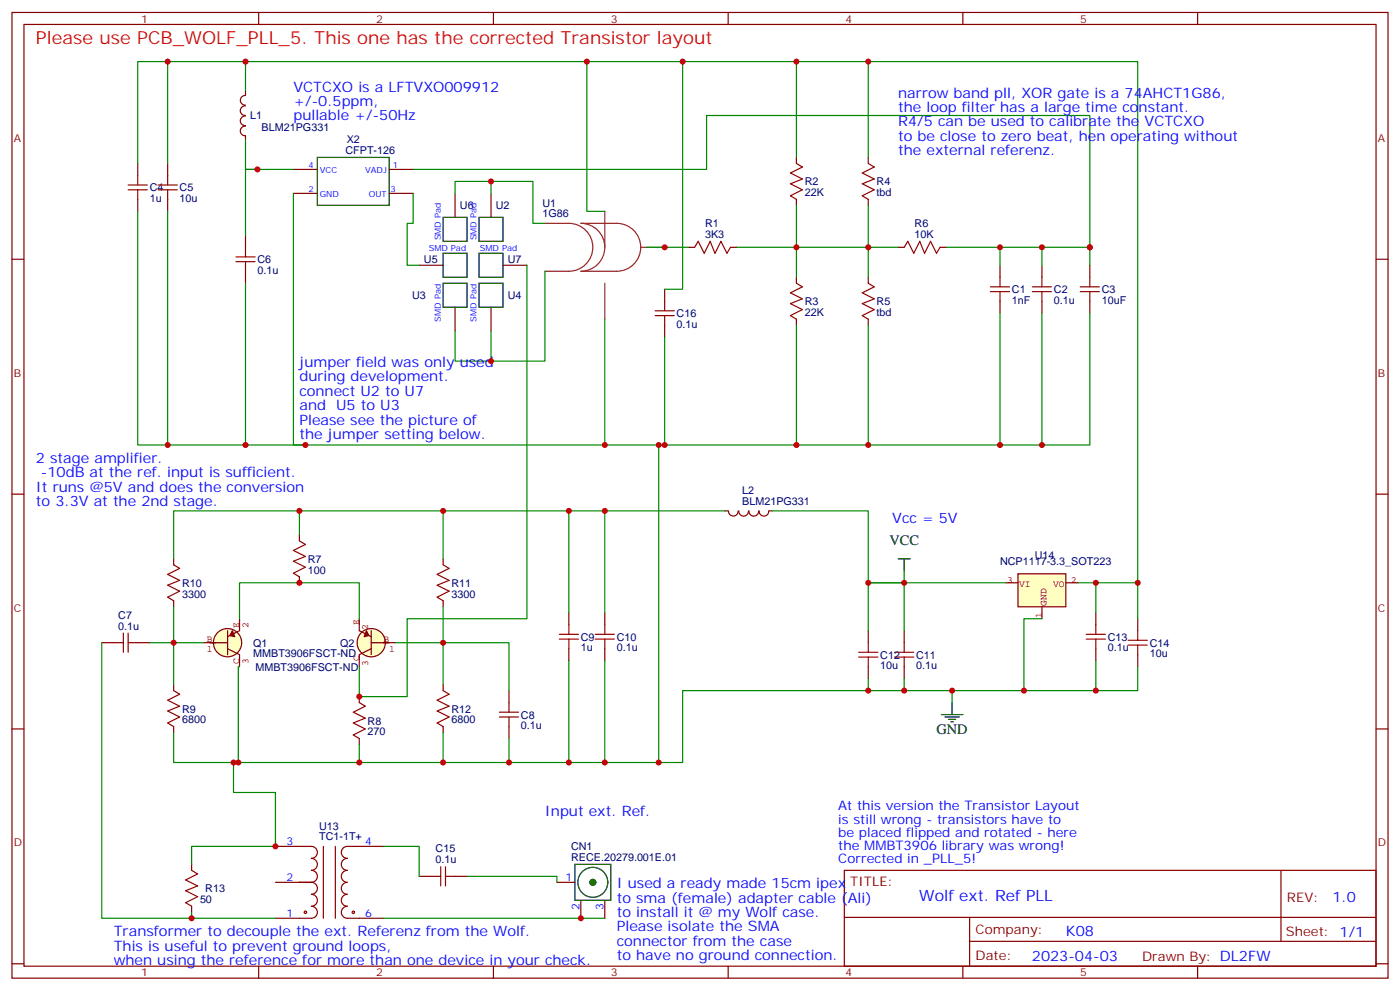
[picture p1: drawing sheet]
<svg xmlns="http://www.w3.org/2000/svg" width="412mm" height="292mm" viewBox="0 0 412 292" stroke-linecap="round" stroke-linejoin="round" font-family="sans-serif">
<g fill="none" stroke="#870000" stroke-width=".35">
<path d="M3.5 3.7h405.4v284.3h-405.4zM7.1 7.2h398.2v277.3h-398.2zM76.2 3.7v3.5M145.3 3.7v3.5M214.5 3.7v3.5M283.6 3.7v3.5M352.8 3.7v3.5M40.6 48.1v3.5M40.6 58.7v3.5M49.4 48.1v3.5M49.4 58.7v3.5M86.4 56.9h7.1"/>
<path d="M86.4 49.9h7.1M114.7 56.9h7M114.7 49.9h7M234.6 46.4v1.7M234.6 58.7v1.8M255.8 46.4v1.7M255.8 58.7v1.8M3.5 76.3h3.6M72.3 69.3v3.5M72.3 79.9v3.5M202.8 72.8h1.8M215.2 72.8h1.8"/>
<path d="M264.6 72.8h1.7M276.9 72.8h1.8M294.6 78.1v3.5M306.9 78.1v3.5M321 78.1v3.5M405.3 76.3h3.6M234.6 81.6v1.8M234.6 94v1.7M255.8 81.6v1.8M255.8 94v1.7M294.6 88.7v3.5M306.9 88.7v3.5"/>
<path d="M321 88.7v3.5M3.5 145.5h3.6M405.3 145.5h3.6M3.5 214.6h3.6M405.3 214.6h3.6M248.7 256.3h156.6v28.2h-156.6zM377.3 256.3v20.9M248.7 270.1h156.5M285.6 277.2h119.6M285.6 270.1v14.1M3.5 283.8h3.6M76.2 284.5v3.5"/>
<path d="M145.3 284.5v3.5M214.5 284.5v3.5M283.6 284.5v3.5M352.8 284.5v3.5M405.3 283.8h3.6"/>
</g>
<path d="M160.5 65.8h7.1a7.1 7.1 0 0 1 7 7 7.1 7.1 0 0 1-7 7.1h-7.1M171.1 65.8h10.6a7.1 7.1 0 0 1 7 7 7.1 7.1 0 0 1-7 7.1h-10.6a7.1 7.1 0 0 0 7.1-7.1 7.1 7.1 0 0 0-7.1-7zM178.2 62.2v10.6M188.7 72.8h7.1M178.2 83.4v10.6" fill="none" stroke="#8c2424" stroke-width=".35"/>
<path d="M93.5 46.4h21.2v14.1h-21.2zM277.3 210.4h6.3M278.3 211.1h4.3M279.4 211.8h2.1M280.1 212.5h.7M280.5 206.9v3.5" fill="none" stroke="#000" stroke-width=".35"/>
<g fill="none" stroke="#a10000" stroke-width=".35">
<path d="M37.7 55.9h5.7M37.7 54.5h5.7M40.6 51.6v2.9M40.6 55.9v2.8M46.6 55.9h5.6M46.6 54.5h5.6M49.4 51.6v2.9M49.4 55.9v2.8M234.6 48.1l1.8 1.1-3.6 1.7 3.6 1.8-3.6 1.4 3.6 1.8-3.6 1.7 1.8 1.1M255.8 48.1l1.7 1.1-3.5 1.7 3.5 1.8-3.5 1.4 3.5 1.8-3.5 1.7 1.8 1.1M69.5 77h5.6M69.5 75.6h5.6"/>
<path d="M72.3 72.8v2.8M72.3 77v2.9M204.6 72.8l1.1-1.8 1.7 3.6 1.8-3.6 1.4 3.6 1.8-3.6 1.7 3.6 1.1-1.8M266.3 72.8l1.1-1.8 1.8 3.6 1.7-3.6 1.4 3.6 1.8-3.6 1.8 3.6 1-1.8M234.6 83.4l1.8 1.1-3.6 1.7 3.6 1.8-3.6 1.4 3.6 1.8-3.6 1.7 1.8 1.1M255.8 83.4l1.7 1.1-3.5 1.7 3.5 1.8-3.5 1.4 3.5 1.8-3.5 1.7 1.8 1.1M291.7 85.9h5.7M291.7 84.5h5.7M294.6 81.6v2.9M294.6 85.9v2.8M304.1 85.9h5.6M304.1 84.5h5.6"/>
<path d="M306.9 81.6v2.9M306.9 85.9v2.8M318.2 85.9h5.6M318.2 84.5h5.6M321 81.6v2.9M321 85.9v2.8"/>
</g>
<g fill="none" stroke="#008700" stroke-width=".35">
<path d="M49.4 18.1v30M234.6 18.1v28.3M72.3 27v-8.9h-31.7v30M86.4 56.9v74.1h208.2v-38.8M121.7 49.9h86.4v-15.9h112.9v38.8M255.8 46.4v-28.3h-82.9v44.1h5.3M190.5 72.8h12.3M217 72.8h47.6M234.6 60.5v12.3M255.8 60.5v21.1M278.7 72.8h15.9v5.3M294.6 72.8h26.4v5.3"/>
<path d="M306.9 72.8v5.3M306.9 92.2v38.8h-12.3"/>
</g>
<circle cx="67" cy="189.2" r="4.2" fill="#ffffc2" stroke="#850000" stroke-width=".35"/>
<path d="M68.4 185.7l.7 1.8-1.4-.4z" fill="#850000" stroke="#850000" stroke-width=".35"/>
<path d="M60 189.2h7M67 191l3.6 1.8v3.5M67 185.7v7.1M70.6 182.2v3.5l-3.6 1.8" fill="none" stroke="#850000" stroke-width=".35"/>
<circle cx="109.4" cy="189.2" r="4.2" fill="#ffffc2" stroke="#850000" stroke-width=".35"/>
<path d="M107.9 185.7l.8 1.4-1.5 .4z" fill="#850000" stroke="#850000" stroke-width=".35"/>
<path d="M105.8 182.2v3.5l3.6 1.8M109.4 189.2h7M109.4 191l-3.6 1.8v3.5M109.4 185.7v7.1" fill="none" stroke="#850000" stroke-width=".35"/>
<g fill="none" stroke="#a10000" stroke-width=".35">
<path d="M88.2 159.2l1.8 1.1-3.6 1.8 3.6 1.7-3.6 1.4 3.6 1.8-3.6 1.8 1.8 1M51.2 166.3l1.7 1.1-3.5 1.7 3.5 1.8-3.5 1.4 3.5 1.8-3.5 1.7 1.8 1.1M130.5 166.3l1.8 1.1-3.5 1.7 3.5 1.8-3.5 1.4 3.5 1.8-3.5 1.7 1.7 1.1M33.5 189.2h2.8M36.3 186.4v5.7M37.7 189.2h2.9M37.7 186.4v5.7M164.7 188.2h5.7M164.7 186.8h5.7M167.6 183.9v2.9M167.6 188.2v2.8M175.3 188.2h5.7"/>
<path d="M175.3 186.8h5.7M178.2 183.9v2.9M178.2 188.2v2.8M252.9 193.5h5.7M252.9 192.1h5.7M255.8 189.2v2.9M255.8 193.5v2.8M263.5 193.5h5.7M263.5 192.1h5.7M266.3 189.2v2.9M266.3 193.5v2.8M320 188.2h5.6"/>
<path d="M320 186.8h5.6M322.8 183.9v2.9M322.8 188.2v2.8M332.3 189.9h5.7M332.3 188.5h5.7M335.1 185.7v2.8M335.1 189.9v2.9M51.2 203.3l1.7 1.1-3.5 1.8 3.5 1.7-3.5 1.4 3.5 1.8-3.5 1.8 1.8 1M105.8 206.9l1.8 1-3.5 1.8 3.5 1.8-3.5 1.4 3.5 1.7-3.5 1.8 1.7 1.1M130.5 203.3l1.8 1.1-3.5 1.8 3.5 1.7-3.5 1.4 3.5 1.8-3.5 1.8 1.7 1M147.1 211.1h5.7M147.1 209.7h5.7"/>
<path d="M149.9 206.9v2.8M149.9 211.1v2.8M56.4 256.3l1.8 1-3.5 1.8 3.5 1.7-3.5 1.5 3.5 1.7-3.5 1.8 1.7 1M127 258h2.8M129.8 255.2v5.6M131.2 258h2.9M131.2 255.2v5.6"/>
</g>
<g fill="none" stroke="#870000" stroke-width=".35">
<path d="M72.3 34.2a1.41 1.41 0 0 0-1.5 1.4 1.41 1.41 0 0 0 1.5 1.4M72.3 31.2a1.41 1.41 0 0 0-1.5 1.4 1.41 1.41 0 0 0 1.5 1.4M72.3 37.2a1.41 1.41 0 0 0-1.5 1.4 1.41 1.41 0 0 0 1.5 1.4v1.1M72.3 28.1a1.41 1.41 0 0 0-1.5 1.4 1.41 1.41 0 0 0 1.5 1.4M72.3 27v1M88.2 157.5v1.7M213.4 150.4h1.1M214.6 150.4a1.41 1.41 0 0 0 1.4 1.5 1.41 1.41 0 0 0 1.4-1.5M217.7 150.4a1.41 1.41 0 0 0 1.4 1.6 1.41 1.41 0 0 0 1.4-1.6M220.6 150.4a1.41 1.41 0 0 0 1.4 1.6 1.41 1.41 0 0 0 1.4-1.6M227.5 150.4h-1.1a1.41 1.41 0 0 1-1.4 1.6 1.41 1.41 0 0 1-1.4-1.6M51.2 164.5v1.8"/>
<path d="M51.2 176.9v1.7M88.2 169.8v1.8M130.5 164.5v1.8M130.5 176.9v1.7M30 189.2h3.5M40.6 189.2h3.5M167.6 180.4v3.5M167.6 191v3.5M178.2 180.4v3.5M178.2 191v3.5M255.8 185.7v3.5M255.8 196.3v3.5"/>
<path d="M266.3 185.7v3.5M266.3 196.3v3.5M322.8 180.4v3.5M322.8 191v3.5M335.1 182.2v3.5M335.1 192.8v3.5M51.2 201.6v1.7M51.2 213.9v1.8M105.8 205.1v1.8M105.8 217.5v1.7M130.5 201.6v1.7M130.5 213.9v1.8"/>
<path d="M149.9 203.3v3.6M149.9 213.9v3.6M56.4 254.5v1.8M81.1 249.2h10.6a1.76 1.76 0 0 1 1.8 1.8 1.76 1.76 0 0 1-1.8 1.7 1.76 1.76 0 0 1 1.8 1.8 1.76 1.76 0 0 1-1.8 1.8 1.76 1.76 0 0 1 1.8 1.7 1.76 1.76 0 0 1-1.8 1.8M81.1 259.8h10.6M91.7 259.8a1.76 1.76 0 0 1 1.8 1.7 1.76 1.76 0 0 1-1.8 1.8 1.76 1.76 0 0 1 1.8 1.8 1.76 1.76 0 0 1-1.8 1.7 1.76 1.76 0 0 1 1.8 1.8 1.76 1.76 0 0 1-1.8 1.8h-10.6M95.2 249.2v21.2M98.8 249.2v21.2M112.9 249.2h-10.6a1.76 1.76 0 0 0-1.8 1.8 1.76 1.76 0 0 0 1.8 1.7 1.76 1.76 0 0 0-1.8 1.8 1.76 1.76 0 0 0 1.8 1.8 1.76 1.76 0 0 0-1.8 1.7 1.76 1.76 0 0 0 1.8 1.8 1.76 1.76 0 0 0-1.8 1.7 1.76 1.76 0 0 0 1.8 1.8 1.76 1.76 0 0 0-1.8 1.8 1.76 1.76 0 0 0 1.8 1.7 1.76 1.76 0 0 0-1.8 1.8 1.76 1.76 0 0 0 1.8 1.8h10.6M123.5 258h3.5M134.1 258h3.5M56.4 266.8v1.8"/>
<circle cx="90" cy="268.6" r=".35"/>
<circle cx="104.1" cy="268.6" r=".35"/>
</g>
<g fill="none" stroke="#008700" stroke-width=".35">
<path d="M72.3 18.1h100.6M255.8 18.1h79.3v153.5h-17.6M72.3 41.1v8.8h14.1M75.8 49.9h-3.5v19.4M40.6 62.2v68.8h49.4M49.4 62.2v68.8M160.5 79.9v26.4h-15.9v-8.8M234.6 72.8v8.8M72.3 83.4v47.6M134.1 97.5v8.8h10.5M178.2 94v37M234.6 95.7v35.3"/>
<path d="M255.8 95.7v35.3M321 92.2v38.8h-14.1M194 131v93.5h-63.5M88.2 150.4v7.1M130.5 150.4h37.1v30M167.6 150.4h10.6v30M178.2 150.4h35.2M51.2 164.5v-14.1h79.3v14.1M51.2 178.6v23M130.5 178.6v23M30 189.2v81.2h26.4M44.1 189.2h15.9"/>
<path d="M70.6 182.2v-10.6h35.2v10.6M70.6 196.3h-.4v28.2M116.4 189.2h33.5v14.1M167.6 194.5v30M178.2 194.5v30M255.8 199.8v3.5h10.5v-3.5M322.8 194.5v8.8h-56.5M335.1 196.3v7h-12.3M51.2 215.7v8.8h79.3v-8.8M105.8 219.2v5.3M149.9 217.5v7M255.8 203.3h-54.7v21.2h-7.1"/>
<path d="M280.5 203.3v3.6M68.8 224.5v8.8h12.3v15.9h-24.7v5.3M112.9 249.2h10.6v8.8M56.4 268.6v1.8h24.7"/>
</g>
<path d="M264.6 164.5h3.5M266.3 164.5v3.6" fill="none" stroke="#000" stroke-width=".35"/>
<path d="M299.9 168.9h14.1v9.7h-14.1z" fill="#ffffc2" stroke="#850000" stroke-width=".35"/>
<path d="M296.3 171.6h3.6M306.9 178.6v3.6M314 171.6h3.5" fill="none" stroke="#850000" stroke-width=".35"/>
<g fill="none" stroke="#008700" stroke-width=".35">
<path d="M201.1 18.1v67.1h-5.3M121.7 56.9v8.9h-1.8v12.3h3.6M134.1 56.9v-3.5h22.9v12.4h3.5M144.6 53.4v3.5M155.2 78.1v104.1h-35.3v22.9h-14.1v-8.8M195.8 99.3v31.7M227.5 150.4h28.3v35.3M266.3 168.1v3.5h-10.5h40.5M266.3 171.6v14.1M322.8 171.6v8.8M335.1 171.6v10.6M306.9 182.2h-5.3v21.1"/>
<path d="M137.6 258h26.4v1.8M112.9 270.4h65.3"/>
</g>
<path d="M134.1 56.9v7.1M144.6 56.9v7.1M123.5 78.1h7M148.2 78.1h7M134.1 90.5v7M144.6 90.5v7M195.8 85.2v3.5M195.8 95.7v3.6M164 259.8h5.3M171.1 265.1v5.3M178.2 265.1v5.3" fill="none" stroke="#870000" stroke-width=".35"/>
<g fill="none" stroke="#000" stroke-width=".35">
<path d="M130.5 64h7.1v7h-7.1zM130.5 74.6h7.1v7h-7.1zM141.1 64h7.1v7h-7.1zM141.1 74.6h7.1v7h-7.1zM130.5 83.4h7.1v7.1h-7.1zM141.1 83.4h7.1v7.1h-7.1zM169.3 254.5h10.6v10.6h-10.6z"/>
<circle cx="174.6" cy="259.8" r="4.4"/>
</g>
<circle cx="174.6" cy="259.8" r=".88" fill="#000" stroke="#000" stroke-width=".35"/>
<path d="M193 92.9h5.6M193 91.5h5.6M195.8 88.7v2.8M195.8 92.9v2.8" fill="none" stroke="#a10000" stroke-width=".35"/>
<g fill="#c00">
<circle cx="294.6" cy="72.8" r=".88"/>
<circle cx="306.9" cy="72.8" r=".88"/>
<circle cx="306.9" cy="131" r=".88"/>
<circle cx="234.6" cy="72.8" r=".88"/>
<circle cx="255.8" cy="72.8" r=".88"/>
<circle cx="321" cy="72.8" r=".88"/>
<circle cx="234.6" cy="18.1" r=".88"/>
<circle cx="49.4" cy="18.1" r=".88"/>
<circle cx="88.2" cy="150.4" r=".88"/>
<circle cx="88.2" cy="171.6" r=".88"/>
<circle cx="105.8" cy="224.5" r=".88"/>
<circle cx="70.2" cy="224.5" r=".88"/>
<circle cx="51.2" cy="189.2" r=".88"/>
<circle cx="130.5" cy="224.5" r=".88"/>
<circle cx="130.5" cy="189.2" r=".88"/>
<circle cx="149.9" cy="224.5" r=".88"/>
<circle cx="130.5" cy="150.4" r=".88"/>
<circle cx="167.6" cy="150.4" r=".88"/>
<circle cx="167.6" cy="224.5" r=".88"/>
<circle cx="178.2" cy="224.5" r=".88"/>
<circle cx="266.3" cy="203.3" r=".88"/>
<circle cx="255.8" cy="18.1" r=".88"/>
<circle cx="234.6" cy="131" r=".88"/>
<circle cx="255.8" cy="131" r=".88"/>
<circle cx="294.6" cy="131" r=".88"/>
<circle cx="280.5" cy="203.3" r=".88"/>
<circle cx="194" cy="131" r=".88"/>
<circle cx="194" cy="224.5" r=".88"/>
<circle cx="255.8" cy="203.3" r=".88"/>
<circle cx="195.8" cy="72.8" r=".88"/>
<circle cx="178.2" cy="131" r=".88"/>
<circle cx="90" cy="131" r=".88"/>
<circle cx="49.4" cy="131" r=".88"/>
<circle cx="72.3" cy="131" r=".88"/>
<circle cx="75.8" cy="49.9" r=".88"/>
<circle cx="172.9" cy="18.1" r=".88"/>
<circle cx="72.3" cy="18.1" r=".88"/>
<circle cx="178.2" cy="150.4" r=".88"/>
<circle cx="301.6" cy="203.3" r=".88"/>
<circle cx="171.1" cy="270.4" r=".88"/>
<circle cx="195.8" cy="131" r=".88"/>
<circle cx="201.1" cy="18.1" r=".88"/>
<circle cx="105.8" cy="205.1" r=".88"/>
<circle cx="144.6" cy="53.4" r=".88"/>
<circle cx="255.8" cy="171.6" r=".88"/>
<circle cx="266.3" cy="171.6" r=".88"/>
<circle cx="144.6" cy="106.3" r=".88"/>
<circle cx="68.8" cy="224.5" r=".88"/>
<circle cx="56.4" cy="270.4" r=".88"/>
<circle cx="81.1" cy="249.2" r=".88"/>
<circle cx="322.8" cy="171.6" r=".88"/>
<circle cx="335.1" cy="171.6" r=".88"/>
<circle cx="322.8" cy="203.3" r=".88"/>
</g>
<text font-size="5.3" fill="#f00" x="10.6" y="12.8">Please use PCB_WOLF_PLL_5. This one has the corrected Transistor layout</text>
<text font-size="4.6" fill="#00f" x="270.8" y="265.3">Wolf ext. Ref PLL</text>
<g font-size="4.2" fill="#00f">
<text x="86.4" y="27">VCTCXO is a LFTVXO009912</text>
<text x="264.6" y="28.7">narrow band pll, XOR gate is a 74AHCT1G86,</text>
<text x="86.4" y="31.2">+/-0.5ppm,</text>
<text x="86.4" y="35.4">pullable +/-50Hz</text>
<text x="264.6" y="32.9">the loop filter has a large time constant.</text>
<text x="264.6" y="37.2">R4/5 can be used to calibrate the VCTCXO</text>
<text x="264.6" y="41.4">to be close to zero beat, hen operating without</text>
<text x="264.6" y="45.6">the external referenz.</text>
<text x="88.2" y="108.1">jumper field was only used</text>
<text x="88.2" y="112.3">during development.</text>
<text x="88.2" y="116.6">connect U2 to U7</text>
<text x="88.2" y="120.8">and</text>
<text x="88.2" y="125">Please see the picture of</text>
<text x="99" y="120.8">U5 to U3</text>
<text x="88.2" y="129.3">the jumper setting below.</text>
<text x="10.6" y="136.3">2 stage amplifier.</text>
<text x="12.1" y="140.5">-10dB at the ref. input is sufficient.</text>
<text x="10.6" y="144.8">It runs @5V and does the conversion</text>
<text x="10.6" y="149">to 3.3V at the 2nd stage.</text>
<text x="262.8" y="154">Vcc = 5V</text>
<text x="160.5" y="240.4">Input ext. Ref.</text>
<text x="181.7" y="261.5">I used a ready made 15cm ipex</text>
<text x="181.7" y="265.8">to sma (female) adapter cable (Ali)</text>
<text x="392.5" y="265.5">1.0</text>
<text x="33.5" y="275.7">Transformer to decouple the ext. Referenz from the Wolf.</text>
<text x="181.7" y="270">to install it @ my Wolf case.</text>
<text x="181.7" y="274.2">Please isolate the SMA</text>
<text x="314" y="275.7">K08</text>
<text x="33.5" y="279.9">This is useful to prevent ground loops,</text>
<text x="181.7" y="278.5">connector from the case</text>
<text x="33.5" y="284.1">when using the reference for more than one device in your check.</text>
<text x="181.7" y="282.7">to have no ground connection.</text>
<text x="304" y="282.9">2023-04-03</text>
</g>
<g font-size="4.2">
<text x="262" y="160.6">VCC</text>
<text x="275.9" y="216">GND</text>
</g>
<g font-size="3.9" fill="#00f">
<text x="246.9" y="238.6">At this version the Transistor Layout</text>
<text x="246.9" y="242.5">is still wrong - transistors have to</text>
<text x="246.9" y="246.4">be placed flipped and rotated - here</text>
<text x="246.9" y="250.3">the MMBT3906 library was wrong!</text>
<text x="246.9" y="254.1">Corrected in _PLL_5!</text>
</g>
<g font-size="3.9" fill="#800">
<text x="250.5" y="260.8">TITLE:</text>
<text x="379.1" y="265.5">REV:</text>
<text x="287.4" y="275">Company:</text>
<text x="378.7" y="275.7">Sheet: 1/1</text>
<text x="287.4" y="282.7">Date:</text>
<text x="336.4" y="282.8">Drawn By: DL2FW</text>
</g>
<g font-size="3.2" fill="#800">
<text x="41.6" y="6.7">1</text>
<text x="110.8" y="6.7">2</text>
<text x="179.9" y="6.7">3</text>
<text x="249.1" y="6.7">4</text>
<text x="318.2" y="6.7">5</text>
<text x="4.1" y="41.8">A</text>
<text x="405.9" y="41.8">A</text>
<text x="4.1" y="110.9">B</text>
<text x="405.9" y="110.9">B</text>
<text x="4.1" y="180.1">C</text>
<text x="405.9" y="180.1">C</text>
<text x="4.1" y="249.2">D</text>
<text x="405.9" y="249.2">D</text>
<text x="41.6" y="287.5">1</text>
<text x="110.8" y="287.5">2</text>
<text x="179.9" y="287.5">3</text>
<text x="249.1" y="287.5">4</text>
<text x="318.2" y="287.5">5</text>
</g>
<g font-size="3.2" fill="#000080">
<text x="73.7" y="35.1">L1</text>
<text x="77.1" y="38.7">BLM21PG331</text>
<text x="101.8" y="45.3">CFPT-126</text>
<text x="102.1" y="42.1">X2</text>
<text x="44.1" y="59.5">1u</text>
<text x="44.1" y="56.4">C4</text>
<text x="52.9" y="59.5">10u</text>
<text x="52.9" y="56.4">C5</text>
<text x="237.1" y="57.7">22K</text>
<text x="237.1" y="54.6">R2</text>
<text x="258.2" y="57.7">tbd</text>
<text x="258.2" y="54.6">R4</text>
<text x="135.5" y="61.6">U6</text>
<text x="146.1" y="61.6">U2</text>
<text x="159.8" y="64">1G86</text>
<text x="159.8" y="60.8">U1</text>
<text x="207.7" y="70">3K3</text>
<text x="207.7" y="66.8">R1</text>
<text x="269.4" y="70">10K</text>
<text x="269.4" y="66.8">R6</text>
<text x="75.8" y="77.5">C6</text>
<text x="124.9" y="77.5">U5</text>
<text x="149.6" y="77.5">U7</text>
<text x="75.8" y="80.7">0.1u</text>
<text x="121.4" y="88.1">U3</text>
<text x="149.6" y="88.1">U4</text>
<text x="237.1" y="89.9">R3</text>
<text x="258.2" y="89.9">R5</text>
<text x="298.1" y="89.5">1nF</text>
<text x="298.1" y="86.3">C1</text>
<text x="310.4" y="89.5">0.1u</text>
<text x="310.4" y="86.3">C2</text>
<text x="324.6" y="89.5">10uF</text>
<text x="324.6" y="86.3">C3</text>
<text x="199.3" y="93.4">C16</text>
<text x="237.1" y="93">22K</text>
<text x="258.2" y="93">tbd</text>
<text x="199.3" y="96.6">0.1u</text>
<text x="218.7" y="148.7">BLM21PG331</text>
<text x="218.7" y="145.5">L2</text>
<text x="90.7" y="165.7">R7</text>
<text x="294.6" y="166.3">NCP1117-3.3_SOT223</text>
<text x="304.8" y="164.7">U14</text>
<text x="53.6" y="172.8">R10</text>
<text x="90.7" y="168.9">100</text>
<text x="133" y="172.8">R11</text>
<text x="53.6" y="175.9">3300</text>
<text x="133" y="175.9">3300</text>
<text x="34.8" y="185.3">0.1u</text>
<text x="34.8" y="182.2">C7</text>
<text x="74.6" y="190.4">Q1</text>
<text x="100.2" y="190.4">Q2</text>
<text x="171.1" y="191.8">1u</text>
<text x="171.1" y="188.7">C9</text>
<text x="181.7" y="191.8">0.1u</text>
<text x="181.7" y="188.7">C10</text>
<text x="326.3" y="191.8">0.1u</text>
<text x="326.3" y="188.7">C13</text>
<text x="338.7" y="190.4">C14</text>
<text x="74.6" y="193.6">MMBT3906FSCT-ND</text>
<text x="75.3" y="197.5">MMBT3906FSCT-ND</text>
<text x="259.3" y="197.1">10u</text>
<text x="259.3" y="193.9">C12</text>
<text x="269.9" y="197.1">0.1u</text>
<text x="269.9" y="193.9">C11</text>
<text x="338.7" y="193.6">10u</text>
<text x="53.6" y="209.8">R9</text>
<text x="133" y="209.8">R12</text>
<text x="53.6" y="213">6800</text>
<text x="108.3" y="213.3">R8</text>
<text x="133" y="213">6800</text>
<text x="153.5" y="214.7">0.1u</text>
<text x="153.5" y="211.6">C8</text>
<text x="108.3" y="216.5">270</text>
<text x="94" y="244.3">U13</text>
<text x="94" y="247.4">TC1-1T+</text>
<text x="128.3" y="251">C15</text>
<text x="168.2" y="250.3">CN1</text>
<text x="128.3" y="254.1">0.1u</text>
<text x="168.2" y="253.4">RECE.20279.001E.01</text>
<text x="60.5" y="262.7">R13</text>
<text x="58.9" y="265.8">50</text>
</g>
<g font-size="3.2" fill="#00f">
<text x="84.4" y="248.8">3</text>
<text x="107.6" y="248.8">4</text>
<text x="84.4" y="259.4">2</text>
<text x="166.6" y="259.4">1</text>
<text x="170.7" y="267.8" transform="rotate(-90 170.7 267.8)">2</text>
<text x="177.8" y="267.8" transform="rotate(-90 177.8 267.8)">3</text>
<text x="84.4" y="270">1</text>
<text x="107.6" y="270">6</text>
</g>
<g font-size="2.8" fill="#840000">
<text x="296.7" y="171.6">3</text>
<text x="300.2" y="172.9">VI</text>
<text x="310.2" y="172.9">VO</text>
<text x="315.5" y="171.6">2</text>
<text x="308.2" y="178.3" transform="rotate(-90 308.2 178.3)">GND</text>
<text x="70.5" y="184.8" transform="rotate(-90 70.5 184.8)">E</text>
<text x="73.2" y="184.8" transform="rotate(-90 73.2 184.8)">2</text>
<text x="105.8" y="183.9" transform="rotate(-90 105.8 183.9)">E</text>
<text x="108.5" y="185.6" transform="rotate(-90 108.5 185.6)">2</text>
<text x="306.9" y="181.8" transform="rotate(-90 306.9 181.8)">1</text>
<text x="60.9" y="189.2">B</text>
<text x="60.9" y="191.9">1</text>
<text x="113" y="189.2">B</text>
<text x="114.7" y="191.9">1</text>
<text x="70.5" y="195.4" transform="rotate(-90 70.5 195.4)">C</text>
<text x="73.2" y="195.4" transform="rotate(-90 73.2 195.4)">3</text>
<text x="105.8" y="194.5" transform="rotate(-90 105.8 194.5)">C</text>
<text x="108.5" y="196.2" transform="rotate(-90 108.5 196.2)">3</text>
</g>
<g font-size="2.5" fill="#00f">
<text x="90.9" y="49.5">4</text>
<text x="94.2" y="50.9">VCC</text>
<text x="107.6" y="50.9">VADJ</text>
<text x="115.7" y="49.5">1</text>
<text x="90.9" y="56.6">2</text>
<text x="94.2" y="58">GND</text>
<text x="108.7" y="58">OUT</text>
<text x="115" y="56.6">3</text>
<text x="129.8" y="70.8" transform="rotate(-90 129.8 70.8)">SMD Pad</text>
<text x="140.4" y="70.8" transform="rotate(-90 140.4 70.8)">SMD Pad</text>
<text x="126.3" y="73.9">SMD Pad</text>
<text x="141.4" y="73.9">SMD Pad</text>
<text x="129.8" y="94.7" transform="rotate(-90 129.8 94.7)">SMD Pad</text>
<text x="140.4" y="94.7" transform="rotate(-90 140.4 94.7)">SMD Pad</text>
</g>
</svg>
